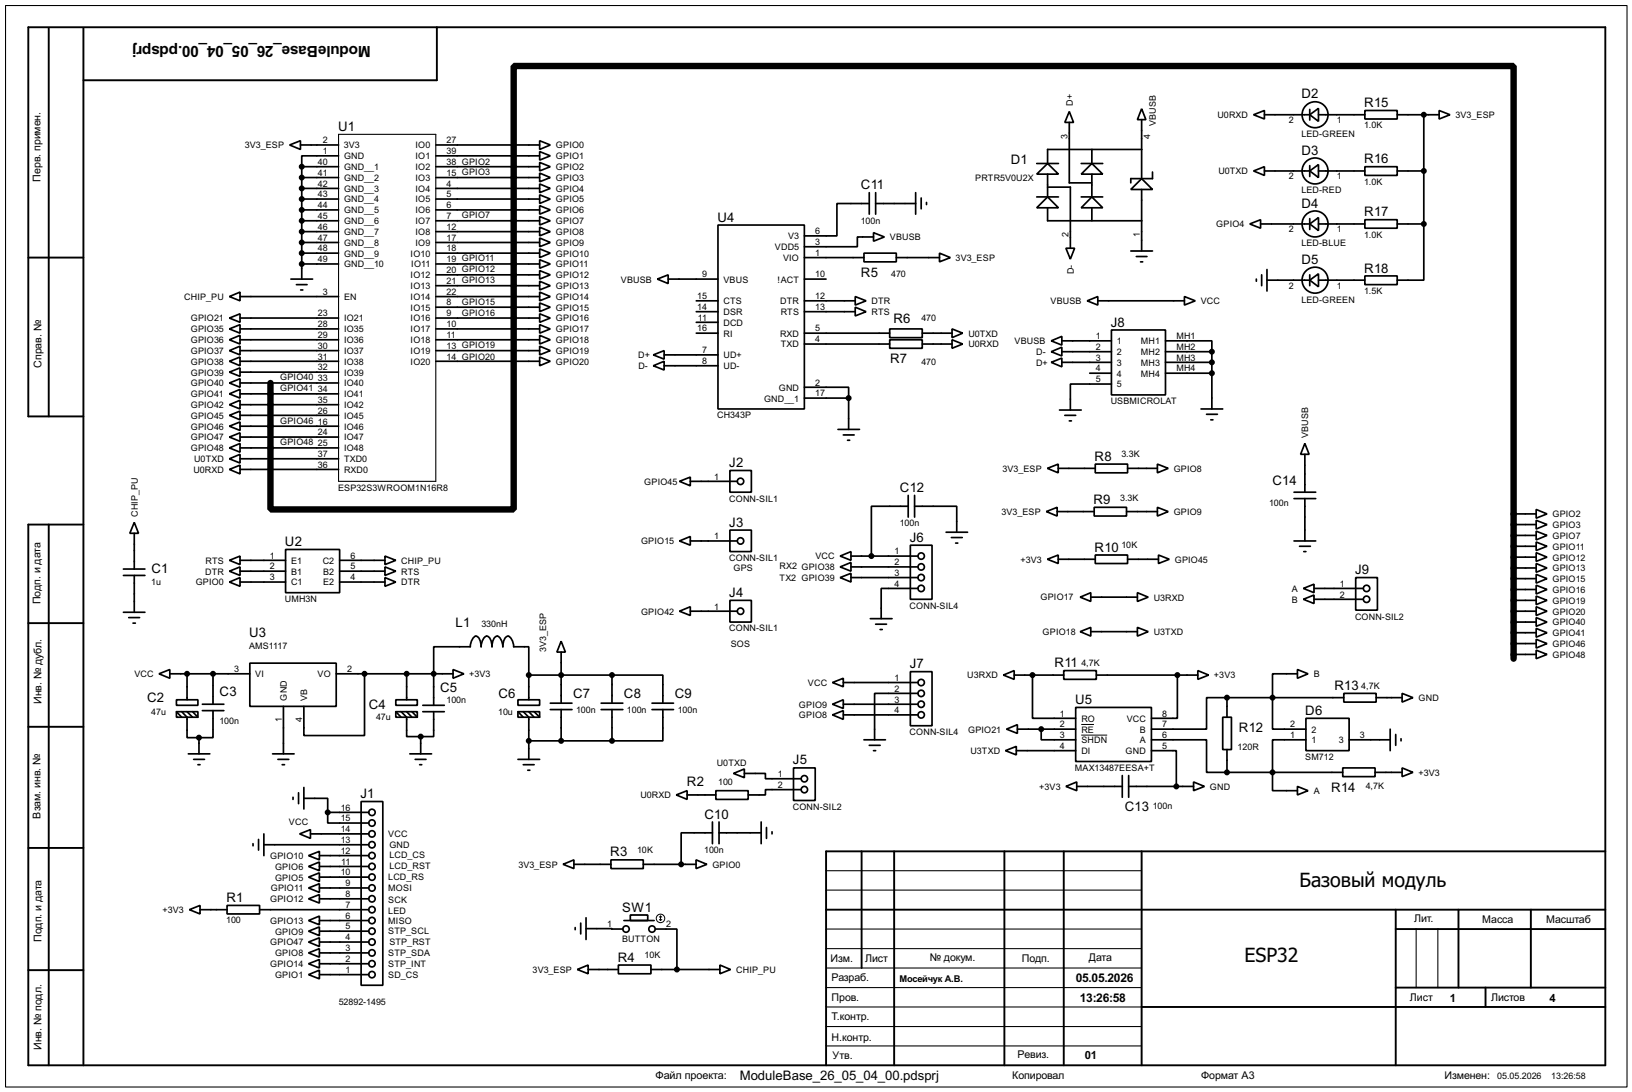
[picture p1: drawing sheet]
<svg xmlns="http://www.w3.org/2000/svg" width="383mm" height="256mm" viewBox="0 0 383 256" stroke-linecap="round" stroke-linejoin="round" font-family="sans-serif">
<g fill="none" stroke="#000" stroke-width=".25">
<path d="M1.3 1.3h381v254h-381zM79.6 31.6h22.8v81.5h-22.8zM194.1 218.2h74.2M194.1 209.1h74.2M194.1 204.5h74.2M332.8 218.2v13.8M337.9 218.2v13.8M194.1 222.8h74.2M194.1 232h74.2M194.1 236.5h74.2M194.1 227.4h74.2M194.1 241.1h74.2"/>
<path d="M194.1 245.7h74.2"/>
</g>
<g fill="none" stroke="#000" stroke-width=".45">
<path d="M11.5 6.7v91.1M19.6 6.7v243.5M102.7 6.4v12.5h-83.1M6.7 60.5h12.9M19.6 97.8h-12.9v-91.4h370.5v243.8h-370.5v-127h12.9M11.5 123.2v127M6.7 146.4h12.9M6.7 170.7h12.9M6.7 199.2h12.9M202.5 200v27.4M210.1 200v50.2M236 200v50.2"/>
<path d="M250 200v50.2M268.3 200v50.2M377.2 200h-183.1v50.2M194.1 213.7h183.1M328 213.7v36.5M328 218.2h49.2M342.7 213.7v18.3M359.7 213.7v18.3M6.7 227.9h12.9M268.3 236.5h108.9M328 232h49.2M349.1 232v4.5"/>
</g>
<path d="M63.6 90v29.7h57.1v-104.2h235v139.2" fill="none" stroke="#000" stroke-width="1.5"/>
<g fill="none" stroke="#000" stroke-width=".4">
<path d="M68.1 34.1l2.5-1v2zM70.6 34.1h9M70.9 39.2h8.7M70.9 39.2v26.4M79.6 36.6h-8.7v2.6M102.4 34.1h24.4M102.4 36.6h24.4M102.4 39.2h24.4M126.8 33.1l2.5 1-2.5 1zM126.8 35.6l2.5 1-2.5 1zM126.8 38.2l2.5 1-2.5 1zM243.6 38.4h5.1"/>
<path d="M251.3 26.2l1 2.6h-2.1zM251.3 28.8v14.2h5.3M254.1 38.4h5M256.6 35.1v3.3M268.3 25.6l1 2.5h-2zM268.3 28.1v13.9M268.3 35.1h-22.1v3.3M294.6 27l2.5-1v2zM297.1 27h10.7M307.8 27l2-1.5v3zM307.8 25.7v2.5M307.8 38.9v2.6"/>
<path d="M309.8 27h10.9M320.7 26h7.6v2h-7.6zM320.7 39.2h7.6v2h-7.6zM328.3 27h9.9M334.6 27v25.6M338.2 26l2.5 1-2.5 1zM70.9 44.3h8.7M70.9 46.8h8.7M70.9 49.3h8.7M70.9 54.4h8.7M70.9 57h8.7M70.9 59.5h8.7"/>
<path d="M70.9 41.7h8.7M70.9 51.9h8.7M102.4 44.3h24.4M102.4 46.8h24.4M102.4 49.3h24.4M102.4 54.4h24.4M102.4 57h24.4M102.4 59.5h24.4M102.4 41.7h24.4M102.4 51.9h24.4M126.8 40.7l2.5 1-2.5 1zM126.8 43.2l2.5 1.1-2.5 1z"/>
<path d="M126.8 45.8l2.5 1-2.5 1zM126.8 48.3l2.5 1-2.5 1zM126.8 50.9l2.5 1-2.5 1zM126.8 53.4l2.5 1-2.5 1zM126.8 55.9l2.5 1.1-2.5 1zM126.8 58.5l2.5 1-2.5 1zM168.7 52.9h20.3v43.2h-20.3zM203 59.5h7.6v2h-7.6zM204.3 47.8h-7.6v7.6h-7.7M204.3 45.3v5M205.3 54.7l2.5 1-2.5 1zM205.3 55.7h-3.8v2.3h-12.5"/>
<path d="M205.8 47.8h9.4M205.8 45.3v5M215.2 45.3v5M216.5 46.5v2.6M217.7 47.6v.5M220.8 59.5l2.5 1-2.5 1zM243.6 40.9l2.6-2.5 2.5 2.5zM243.6 46.3h5.1M246.2 46.3l2.5 2.5h-5.1zM246.2 44h5.3v14.3M246.2 48.8v3.1h22.1M246.2 40.9v5.1"/>
<path d="M250.5 58.3h2l-1 2.6zM254.1 40.9l2.5-2.5 2.5 2.5zM254.1 46.3h5M256.6 46.3l2.5 2.5h-5zM256.6 40.9v5.1M256.6 48.8v3.1M265.7 59h5.1M268.3 42l2.5 2.5h-5.1zM268.3 44.5v14.5M270.8 40.4v1.6h-5.1v1M293.7 52.6l2.5-1v2zM294.6 40.2l2.5-1v2z"/>
<path d="M296.2 52.6h11.6M297.1 40.2h10.7M307.8 40.2l2-1.5v3zM307.8 52.6l2-1.5v3.1zM307.8 51.4v2.5M309.8 40.2h10.9M309.8 52.6h10.9M320.7 51.6h7.6v2h-7.6zM328.3 40.2h6.3M328.3 52.6h6.3M334.6 52.6v13.2h-6.3M53.9 74.7l2.5-1v2z"/>
<path d="M53.9 79.8l2.5-1v2zM53.9 77.3l2.5-1v2zM53.9 69.7l2.5-1.1v2.1zM56.4 69.7h23.2M56.4 77.3h23.2M56.4 79.8h23.2M56.4 74.7h23.2M68.4 65.6h5.1M69.7 66.9h2.5M70.7 68.1h.5M70.9 62h8.7M102.4 69.7h24.4"/>
<path d="M102.4 77.3h24.4M102.4 79.8h24.4M102.4 74.7h24.4M102.4 62h24.4M102.4 64.6h24.4M102.4 67.1h24.4M102.4 72.2h24.4M126.8 61l2.5 1-2.5 1zM126.8 63.6l2.5 1-2.5 1zM126.8 66.1l2.5 1-2.5 1zM126.8 68.6l2.5 1.1-2.5 1zM126.8 76.3l2.5 1-2.5 1z"/>
<path d="M126.8 78.8l2.5 1-2.5 1zM126.8 71.2l2.5 1-2.5 1zM126.8 73.7l2.5 1-2.5 1zM154.5 65.6l2.5-1v2zM157 65.6h11.7M163.6 70.7h5.1M163.6 78.3h5.1M163.6 73.2h5.1M163.6 75.7h5.1M189 70.7h12M189 78.3h20.1M189 73.2h12"/>
<path d="M189 65.6h5.1M189 60.5h14M201 72.2l2.5 1-2.5 1zM201 69.7l2.5 1-2.5 1zM209.1 77.3h7.6v2h-7.6zM209.1 79.8h7.6v2h-7.6zM210.6 60.5h10.2M216.7 78.3h7M223.7 79.8l2.5 1-2.5 1zM223.7 77.3l2.5 1-2.5 1zM255.5 70.7l2.5-1v2zM258 70.7h20.3"/>
<path d="M261.2 77.5h12.7v15.3h-12.7zM267 60.3h2.5M268 61.5h.5M278.3 69.7l2.6 1-2.6 1zM295.2 65.6v.5M296.5 64.6v2.5M297.7 65.8h10.1M297.7 63.3v5.1M307.8 65.8l2-1.5v3.1zM307.8 64.6v2.5M309.8 65.8h10.9M320.7 64.8h7.6v2.1h-7.6z"/>
<path d="M53.9 82.4l2.5-1.1v2.1zM53.9 90l2.5-1v2zM53.9 87.4l2.5-1v2zM53.9 84.9l2.5-1v2zM53.9 97.6l2.5-1v2zM53.9 92.5l2.5-1v2zM53.9 95.1l2.5-1.1v2.1zM56.4 82.4h23.2M56.4 84.9h23.2M56.4 87.4h23.2M56.4 97.6h23.2M56.4 95.1h23.2"/>
<path d="M56.4 90h23.2M56.4 92.5h23.2M102.4 82.4h24.4M102.4 84.9h24.4M126.8 81.3l2.5 1.1-2.5 1zM126.8 83.9l2.5 1-2.5 1zM153.5 83.4l2.6-1v2zM153.5 85.9l2.6-1v2zM156.1 83.4h12.6M156.1 85.9h12.6M189 91h10.4v2.5M189 80.8h20.1"/>
<path d="M189 93.5h10.4M199.4 93.5v7.4M216.7 80.8h7M247 85.1l2.5-1v2.1zM247 82.6l2.5-1v2zM247 80.1l2.5-1.1v2.1zM249 96.3h5.1M249.5 85.1h11.7M249.5 82.6h11.7M249.5 80.1h11.7M250.2 97.6h2.6M251.3 98.9h.5"/>
<path d="M256.1 87.7h5.1M261.2 90.2h-9.7v6.1M273.9 80.1h10.9v2.5M273.9 85.1h10.9M273.9 82.6h10.9M273.9 87.7h10.9M282.2 96.1h5.1M283.5 97.3h2.6M284.5 98.6h.5M284.8 82.6v13.5M53.9 100.1l2.5-1v2zM53.9 102.7l2.5-1v2z"/>
<path d="M53.9 105.2l2.5-1v2zM53.9 107.8l2.5-1.1v2.1zM53.9 110.3l2.5-1v2zM56.4 102.7h23.2M56.4 107.8h23.2M56.4 110.3h23.2M56.4 100.1h23.2M56.4 105.2h23.2M159.7 113.1l2.5-1v2zM162.2 113.1h11.1M171.5 110.5h5.1v5.1h-5.1zM196.9 100.9h5.1"/>
<path d="M198.2 102.2h2.5M199.2 103.4h.5M213.4 118.9h-8.6v11.7M213.4 116.4v5.1M214.9 118.9h9.9v6.1M214.9 116.4v5.1M246.1 110l2.6-1v2.1zM248.7 110h8.7M257.1 119.2h7.6v2h-7.6zM257.4 109h7.6v2.1h-7.6zM265 110h7M272 119.2l2.5 1-2.5 1z"/>
<path d="M272 109l2.5 1-2.5 1.1zM304.1 115.6h5.1M304.1 117.1h5.1M306.6 104.2l1 2.5h-2zM306.6 106.7v8.9M306.6 117.1v10M361 119.7l2.5 1-2.5 1zM29 135.2h5.1M29 133.7h5.1M31.6 122.7l1 2.6h-2.1zM31.6 125.3v8.4M31.6 135.2v8.6"/>
<path d="M53.9 131.6l2.5-1v2zM53.9 134.2l2.5-1v2zM53.9 136.7l2.5-1v2zM56.4 131.6h10.7M56.4 134.2h10.7M56.4 136.7h10.7M67.1 129.1h12.7v10.1h-12.7zM79.8 131.6h10.7M79.8 134.2h10.7M79.8 136.7h10.7M90.5 130.6l2.5 1-2.5 1zM90.5 133.2l2.5 1-2.5 1z"/>
<path d="M90.5 135.7l2.5 1-2.5 1zM159.7 127.1l2.5-1.1v2.1zM162.2 127.1h11.1M171.5 124.5h5.1v5.1h-5.1zM197.4 130.6l2.6-1v2zM197.4 133.2l2.6-1.1v2.1zM197.4 135.7l2.6-1v2zM200 133.2h15.7M200 135.7h15.7M200 130.6h15.7M213.9 128.1h5.1v12.7h-5.1zM215.7 138.2h-8.6v7.1"/>
<path d="M222.3 125h5.1M223.6 126.3h2.5M224.6 127.6h.5M245.9 120.2l2.5-1v2zM246.1 131.4l2.6-1v2zM248.4 120.2h8.7M248.7 131.4h8.7M257.4 130.4h7.6v2h-7.6zM264.7 120.2h7.3M265 131.4h7.2M267.3 139.2l2.5 1.1-2.5 1zM272.2 130.4l2.6 1-2.6 1z"/>
<path d="M304.1 127.1h5.1M305.4 128.3h2.5M306.3 138.2l2.5-1v2zM306.4 129.6h.5M308.8 138.2h11.5M318.6 135.7h5.1v7.6h-5.1zM355.7 120.7h5.3M355.7 123.2h5.3M355.7 125.8h5.3M355.7 128.3h5.3M355.7 130.9h5.3M355.7 133.4h5.3"/>
<path d="M355.7 135.9h5.3M355.7 138.5h5.3M361 122.2l2.5 1-2.5 1.1zM361 124.8l2.5 1-2.5 1zM361 127.3l2.5 1-2.5 1zM361 129.8l2.5 1.1-2.5 1zM361 132.4l2.5 1-2.5 1zM361 134.9l2.5 1-2.5 1.1zM361 137.5l2.5 1-2.5 1zM29 143.8h5.1M30.3 145.1h2.5M31.3 146.4h.5"/>
<path d="M37.4 158.3l2.5-1v2zM39.9 158.3h18.8M44 158.3v6.1M50.1 158.3v7.1M58.7 155.8h20.3v10.1h-20.3zM79 158.3h27.5M85.7 158.3v14.5h-14.3v-6.9M95.6 158.3v6.1M106.5 157.3l2.5 1-2.5 1zM124.3 158.6v-6.7h-3.6a2.66 2.66 0 0 0-1.3-2.5 2.27 2.27 0 0 0-1.2 2.5 2.58 2.58 0 0 0-1.3-2.5 2.27 2.27 0 0 0-1.3 2.5v-.6a2.01 2.01 0 0 0-1.2-1.9 2.58 2.58 0 0 0-1.3 2.5l-.1-.6a2.01 2.01 0 0 0-1.2-1.9 2.66 2.66 0 0 0-1.3 2.5h-8.6v13.8M124.3 158.6h19.5M124.3 158.6v5.8"/>
<path d="M131.9 150.6l1 2.6h-2zM131.9 153.2v12M143.8 158.6h12v6.6M143.8 158.6v6.6M159.7 143.6l2.5-1.1v2.1zM162.2 143.6h11.1M171.5 141h5.1v5.1h-5.1zM204.5 145.3h5.1M205.8 146.6h2.5M206.8 147.9h.5M213.9 157.8h5.1v12.7h-5.1zM235.8 158.6l2.5-1.1v2.1z"/>
<path d="M238.3 158.6h11.7M242.6 158.6v10.1h10.2M250 157.5h7.6v2.1h-7.6zM253.8 140.3l2.5-1.1v2.1zM253.8 148.4l2.5-1v2zM256.3 140.3h11M256.3 148.4h11M257.6 158.6h23.9M267.3 147.4l2.5 1-2.5 1zM276.7 158.6v10.1h-6.1M281.5 157.5l2.5 1.1-2.5 1zM304.9 157.3l2.5 1-2.5 1z"/>
<path d="M304.9 158.3h-5.9v13h7.9M306.3 140.8l2.5-1v2zM308.8 140.8h11.5M355.7 143.6h5.3M355.7 141h5.3M355.7 146.1h5.3M355.7 148.6h5.3M355.7 151.2h5.3M355.7 153.7h5.3M361 140l2.5 1-2.5 1zM361 142.5l2.5 1.1-2.5 1zM361 145.1l2.5 1-2.5 1z"/>
<path d="M361 150.2l2.5 1-2.5 1zM361 147.6l2.5 1-2.5 1.1zM361 152.7l2.5 1-2.5 1zM41.5 164.4h5v1.3h-5zM41.5 167.2h5v1.3h-5zM41.5 167.2l1.2 1.3M42.7 167.2l1.3 1.3v4.8h2.8M44 167.2l1.3 1.3M44.3 177.1h5M45.3 167.2l1.2 1.3M45.5 178.4h2.6M46.5 179.6h.5"/>
<path d="M46.8 173.3v3.8M47.6 165.4h5M47.6 166.9h5M50.1 166.9v6.4h-3.3M64.1 177.1h5M65.3 178.4h2.6M66.3 179.6h.6M66.6 165.9v11.2M93 164.4h5.1v1.3h-5.1zM93 167.2h5.1v1.3h-5.1zM93 167.2l1.3 1.3M94.3 167.2l1.3 1.3v4.5h3.3"/>
<path d="M95.6 167.2l1.2 1.3M96.3 177.1h5.1M96.8 167.2l1.3 1.3M97.6 178.4h2.5M98.6 179.6h.5M98.9 173v4.1M99.4 167.2h5M99.4 165.7h5M101.9 167.2v5.8h-3M121.7 164.4h5.1v1.3h-5.1zM121.7 167.2h5.1v1.3h-5.1zM121.7 178.4h5.1"/>
<path d="M121.7 167.2l1.3 1.3M123 167.2l1.3 1.3v9.9M123 179.6h2.5M124.3 174h19.5M124.3 167.2l1.2 1.3M125.5 167.2l1.3 1.3M129.3 165.2h5.1M129.3 166.7h5.1M131.9 166.7v7.3M141.3 165.2h5.1M141.3 166.7h5.1M143.8 166.7v7.3"/>
<path d="M153.2 165.2h5.1M153.2 166.7h5.1M155.8 166.7v7.3h-12M195.6 160.3l2.6-1v2zM195.6 165.4l2.6-1v2zM195.6 167.9l2.6-1v2.1zM198.2 160.3h17.5M198.2 165.4h17.5M198.2 167.9h17.5M203 173.8h5.1M204.3 175.1h2.5M205.3 176.3h.5"/>
<path d="M215.7 162.9h-10.2v10.9M236.3 176.3l2.5-1v2zM236.5 171.3l2.6-1.1v2.1zM238.8 176.3h14M239.1 171.3h13.7M244.7 171.3v2.5h8.1M252.8 166.2h17.8v12.7h-17.8zM270.6 173.8h12.9v7.6h4.8M270.6 176.3h5.8v8.4M287.3 168.5h2.1v7.6h-2.1zM288.3 163.9h-4.8v7.4h-12.9M288.3 163.9v4.6"/>
<path d="M288.3 176.1v5.3M288.3 163.9h27.5M306.9 168.7h10.1v7.6h-10.1zM306.9 173.8h-7.9v11.9h5.9M315.8 162.9h7.6v2h-7.6zM317 173.8h9.7M323.4 163.9h6.1M326.7 171.3v5M328 172.5v2.6M329.2 173.5v.5M329.5 162.9l2.5 1-2.5 1zM59.5 198.2v.5"/>
<path d="M60.8 197.2v2.5M62 198.4h24.7M62 195.9v5.1M68.9 187.3v.5M70.2 186.2v2.6M70.4 195.9l2.6-1v2zM71.4 187.5h5.6v3.3M71.4 185v5M73 195.9h13.7M77 190.8v2.5h9.7M77 190.8h9.7M84.9 188.3h5.1v43.1h-5.1z"/>
<path d="M124 180.9h.5M158.9 186.7l2.6-1v2.1zM161.5 186.7h6.7M167.4 195.6h-7.3v7.4M167.4 193.1v5.1M168.2 185.7h7.6v2.1h-7.6zM169 195.6h9.9M169 193.1v5.1M172.4 181.7l2.5-1.1v2.1zM174.9 181.7h5v1.2h8.4M178.9 193.1v5.1M180.1 194.4v2.5"/>
<path d="M181.4 195.4v.5M186.5 180.4h5.1v7.6h-5.1zM188.3 185.5h-8.4v1.2h-4.1M250.5 184.7l2.5-1v2zM253 184.7h10.7M263.7 182.2v5.1M265.2 184.7h15.3M265.2 182.2v5.1M280.5 183.7l2.5 1-2.5 1zM288.3 181.4h27.2M304.9 184.7l2.5 1-2.5 1zM315.5 180.4h7.6v2h-7.6z"/>
<path d="M323.1 181.4h6.4M329.5 180.4l2.5 1-2.5 1zM44.5 213.7l2.5-1v2zM47 213.7h6.4M53.4 212.7h7.6v2h-7.6zM61 213.7h25.7M72.5 201l2.6-1v2zM72.5 211.1l2.6-1v2zM72.5 208.6l2.6-1v2zM72.5 203.5l2.6-1v2zM72.5 206l2.6-1v2.1zM72.5 218.7l2.6-1v2.1z"/>
<path d="M72.5 216.2l2.6-1v2zM75.1 201h11.6M75.1 211.1h11.6M75.1 208.6h11.6M75.1 203.5h11.6M75.1 206h11.6M75.1 218.7h11.6M75.1 216.2h11.6M132.3 203l2.6-1v2zM134.9 203h8.7M135.2 217.9v.5M136.5 216.8v2.6"/>
<path d="M137.7 218.1l8.7 .1M137.7 215.6v5.1M143.6 202h7.6v2h-7.6zM146.6 216.2h7.1M148.1 214.9h4.1v1.3h-4.1zM151.2 203h12.4M154 218.2h5.1v9.5M163.6 202l2.5 1-2.5 1zM72.5 223.8l2.6-1v2zM72.5 226.4l2.6-1v2zM72.5 228.9l2.6-1v2zM72.5 221.3l2.6-1v2z"/>
<path d="M75.1 223.8h11.6M75.1 226.4h11.6M75.1 228.9h11.6M75.1 221.3h11.6M135.7 227.7l2.5-1v2zM138.2 227.7h7.1M145.3 226.7h7.7v2h-7.7zM153 227.7h16.2M169.2 226.7l2.5 1-2.5 1z"/>
<circle cx="309" cy="27" r="3.1"/>
<circle cx="309" cy="40.2" r="3.1"/>
<circle cx="309" cy="52.6" r="3.1"/>
<circle cx="309" cy="65.8" r="3.1"/>
<circle cx="174" cy="113.1" r=".75"/>
<circle cx="174" cy="127.1" r=".75"/>
<circle cx="216.4" cy="135.7" r=".75"/>
<circle cx="216.4" cy="133.2" r=".75"/>
<circle cx="216.4" cy="138.2" r=".75"/>
<circle cx="216.4" cy="130.6" r=".75"/>
<circle cx="321.1" cy="138.2" r=".75"/>
<circle cx="174" cy="143.6" r=".75"/>
<circle cx="321.1" cy="140.8" r=".75"/>
<circle cx="216.4" cy="162.9" r=".75"/>
<circle cx="216.4" cy="160.3" r=".75"/>
<circle cx="216.4" cy="167.9" r=".75"/>
<circle cx="216.4" cy="165.4" r=".75"/>
<circle cx="87.4" cy="193.3" r=".75"/>
<circle cx="87.4" cy="195.9" r=".75"/>
<circle cx="87.4" cy="198.4" r=".75"/>
<circle cx="87.4" cy="190.8" r=".75"/>
<circle cx="189" cy="185.5" r=".75"/>
<circle cx="189" cy="182.9" r=".75"/>
<circle cx="87.4" cy="216.2" r=".75"/>
<circle cx="87.4" cy="206" r=".75"/>
<circle cx="87.4" cy="203.5" r=".75"/>
<circle cx="87.4" cy="201" r=".75"/>
<circle cx="87.4" cy="211.1" r=".75"/>
<circle cx="87.4" cy="218.7" r=".75"/>
<circle cx="87.4" cy="208.6" r=".75"/>
<circle cx="87.4" cy="213.7" r=".75"/>
<circle cx="147.1" cy="218.2" r=".75"/>
<circle cx="153.2" cy="218.2" r=".75"/>
<circle cx="87.4" cy="226.4" r=".75"/>
<circle cx="87.4" cy="228.9" r=".75"/>
<circle cx="87.4" cy="221.3" r=".75"/>
<circle cx="87.4" cy="223.8" r=".75"/>
</g>
<g fill="#000" stroke="#000" stroke-width=".4">
<circle cx="70.9" cy="39.2" r=".5"/>
<circle cx="334.5" cy="27" r=".5"/>
<circle cx="70.9" cy="57" r=".5"/>
<circle cx="70.9" cy="41.7" r=".5"/>
<circle cx="70.9" cy="44.3" r=".5"/>
<circle cx="70.9" cy="49.3" r=".5"/>
<circle cx="70.9" cy="46.8" r=".5"/>
<circle cx="70.9" cy="59.5" r=".5"/>
<circle cx="70.9" cy="51.9" r=".5"/>
<circle cx="70.9" cy="54.4" r=".5"/>
<circle cx="334.5" cy="52.6" r=".5"/>
<circle cx="334.5" cy="40.2" r=".5"/>
<circle cx="70.9" cy="62" r=".5"/>
<circle cx="199.4" cy="93.5" r=".5"/>
<circle cx="284.7" cy="87.7" r=".5"/>
<circle cx="284.7" cy="82.6" r=".5"/>
<circle cx="284.7" cy="85.1" r=".5"/>
<circle cx="204.7" cy="130.6" r=".5"/>
<circle cx="43.9" cy="158.3" r=".5"/>
<circle cx="50" cy="158.3" r=".5"/>
<circle cx="85.6" cy="158.3" r=".5"/>
<circle cx="95.5" cy="158.3" r=".5"/>
<circle cx="101.9" cy="158.3" r=".5"/>
<circle cx="124.2" cy="158.6" r=".5"/>
<circle cx="131.8" cy="158.6" r=".5"/>
<circle cx="143.8" cy="158.6" r=".5"/>
<circle cx="242.6" cy="158.6" r=".5"/>
<circle cx="276.6" cy="158.6" r=".5"/>
<circle cx="46.7" cy="173.3" r=".5"/>
<circle cx="98.8" cy="173" r=".5"/>
<circle cx="124.2" cy="174" r=".5"/>
<circle cx="131.8" cy="174" r=".5"/>
<circle cx="143.8" cy="174" r=".5"/>
<circle cx="244.6" cy="171.3" r=".5"/>
<circle cx="288.3" cy="163.9" r=".5"/>
<circle cx="299" cy="163.9" r=".5"/>
<circle cx="77" cy="190.8" r=".5"/>
<circle cx="276.4" cy="184.7" r=".5"/>
<circle cx="288.3" cy="181.4" r=".5"/>
<circle cx="299" cy="181.4" r=".5"/>
<circle cx="160" cy="203" r=".5"/>
<circle cx="159" cy="227.7" r=".5"/>
</g>
<g fill="none" stroke="#000" stroke-width=".23">
<path d="M254.1 170.2h3M254.1 172.7h6.1M155 216l.2 .2M155.2 215.2v1M155.2 215.2l-.2 .2M155.2 215.2l.3 .2M155.5 216l-.3 .2"/>
<circle cx="155.2" cy="215.7" r="1"/>
</g>
<g font-size="5.6">
<text x="305.4" y="208.3">Базовый модуль</text>
<text x="292.4" y="226">ESP32</text>
</g>
<text font-size="4.1" x="87.1" y="10.8" transform="rotate(-180 87.1 10.8)">ModuleBase_26_05_04_00.pdsprj</text>
<g font-size="3.5">
<text x="305.8" y="23.1">D2</text>
<text x="320.6" y="25.1">R15</text>
<text x="79.5" y="30.8">U1</text>
<text x="237.5" y="38.5">D1</text>
<text x="305.8" y="36.3">D3</text>
<text x="320.6" y="38.4">R16</text>
<text x="202.3" y="44.5">C11</text>
<text x="168.6" y="52.1">U4</text>
<text x="305.8" y="48.7">D4</text>
<text x="320.6" y="50.8">R17</text>
<text x="202.3" y="65">R5</text>
<text x="305.8" y="62">D5</text>
<text x="320.6" y="64">R18</text>
<text x="210" y="76">R6</text>
<text x="261" y="76.7">J8</text>
<text x="209.2" y="85.4">R7</text>
<text x="171.4" y="109.7">J2</text>
<text x="257.2" y="108.2">R8</text>
<text x="211.5" y="115.6">C12</text>
<text x="256.9" y="118.4">R9</text>
<text x="299" y="114">C14</text>
<text x="171.4" y="123.7">J3</text>
<text x="67" y="128.3">U2</text>
<text x="213.8" y="127.3">J6</text>
<text x="257.2" y="129.6">R10</text>
<text x="35.6" y="134.6">C1</text>
<text x="318.4" y="134.9">J9</text>
<text x="171.4" y="140.2">J4</text>
<text x="58.6" y="149.6">U3</text>
<text x="107.1" y="147.3">L1</text>
<text x="213.8" y="157">J7</text>
<text x="247.8" y="156.7">R11</text>
<text x="34.6" y="164.8">C2</text>
<text x="51.6" y="163.5">C3</text>
<text x="86.7" y="166.6">C4</text>
<text x="103.4" y="162.5">C5</text>
<text x="117.1" y="164">C6</text>
<text x="134.7" y="164">C7</text>
<text x="146.6" y="164">C8</text>
<text x="158.6" y="164">C9</text>
<text x="252.6" y="165.4">U5</text>
<text x="306.7" y="167.9">D6</text>
<text x="313.6" y="162.1">R13</text>
<text x="291.1" y="171.9">R12</text>
<text x="186.3" y="179.6">J5</text>
<text x="161.4" y="184.7">R2</text>
<text x="312.8" y="185.9">R14</text>
<text x="84.7" y="187.5">J1</text>
<text x="264.3" y="190.5">C13</text>
<text x="165.5" y="192.3">C10</text>
<text x="143.4" y="201.2">R3</text>
<text x="53.2" y="211.8">R1</text>
<text x="146.2" y="214.1">SW1</text>
<text x="145.2" y="225.9">R4</text>
<text x="173.8" y="253.6">ModuleBase_26_05_04_00.pdsprj</text>
</g>
<g font-size="3.2">
<text x="252.8" y="230.7">05.05.2026</text>
<text x="253.8" y="235.4">13:26:58</text>
</g>
<g font-size="3">
<text x="340.7" y="235.4">1</text>
<text x="364.1" y="235.4">4</text>
<text x="254.9" y="248.8">01</text>
</g>
<text font-size="2.9" x="154" y="253.5">Файл проекта:</text>
<g font-size="2.8">
<text x="9.5" y="42.7" transform="rotate(-90 9.5 42.7)">Перв. примен.</text>
<text x="9.7" y="86.4" transform="rotate(-90 9.7 86.4)">Справ. №</text>
<text x="9.5" y="142" transform="rotate(-90 9.5 142)">Подп. и дата</text>
<text x="9.7" y="165.4" transform="rotate(-90 9.7 165.4)">Инв. № дубл.</text>
<text x="9.5" y="192.3" transform="rotate(-90 9.5 192.3)">Взам. инв. №</text>
<text x="9.8" y="221.2" transform="rotate(-90 9.8 221.2)">Подп. и дата</text>
<text x="332.3" y="216.5">Лит.</text>
<text x="348.3" y="216.8">Масса</text>
<text x="363.3" y="216.8">Масштаб</text>
<text x="195.1" y="225.9">Изм.</text>
<text x="203.3" y="225.9">Лист</text>
<text x="218.5" y="225.7">№ докум.</text>
<text x="240.1" y="225.9">Подп.</text>
<text x="255.8" y="225.7">Дата</text>
<text x="195.4" y="230.5">Разраб.</text>
<text x="195.4" y="235.1">Пров.</text>
<text x="195.4" y="239.6">Т.контр.</text>
<text x="331.3" y="235.1">Лист</text>
<text x="350.3" y="235.1">Листов</text>
<text x="195.4" y="244.5">Н.контр.</text>
<text x="9.8" y="246.6" transform="rotate(-90 9.8 246.6)">Инв. № подл.</text>
<text x="195.6" y="248.8">Утв.</text>
<text x="239.1" y="248.5">Ревиз.</text>
<text x="237.8" y="253.5">Копировал</text>
<text x="282.2" y="253.5">Формат А3</text>
<text x="339.4" y="253.5">Изменен:</text>
</g>
<text font-size="2.5" x="211.4" y="230.6">Мосейчук А.В.</text>
<g font-size="2.4">
<text x="252.1" y="24.9" transform="rotate(-90 252.1 24.9)">D+</text>
<text x="271.6" y="29.6" transform="rotate(-90 271.6 29.6)">VBUSB</text>
<text x="286.1" y="27.8">U0RXD</text>
<text x="302.8" y="28.9">2</text>
<text x="314.1" y="28.9">1</text>
<text x="342" y="27.8">3V3_ESP</text>
<text x="57.5" y="34.9">3V3_ESP</text>
<text x="75.9" y="33.7">2</text>
<text x="80.8" y="34.9">3V3</text>
<text x="97.6" y="34.9">IO0</text>
<text x="105" y="33.7">27</text>
<text x="130.6" y="34.9">GPIO0</text>
<text x="250.8" y="32.5" transform="rotate(-90 250.8 32.5)">3</text>
<text x="270.2" y="32.5" transform="rotate(-90 270.2 32.5)">4</text>
<text x="305.8" y="32.2">LED-GREEN</text>
<text x="320.5" y="30.2">1.0K</text>
<text x="74.7" y="38.8">40</text>
<text x="74.7" y="41.3">41</text>
<text x="75.9" y="36.2">1</text>
<text x="80.8" y="37.4">GND</text>
<text x="80.8" y="39.9">GND__1</text>
<text x="97.6" y="37.4">IO1</text>
<text x="97.6" y="39.9">IO2</text>
<text x="105" y="36.2">39</text>
<text x="105" y="38.8">38 GPIO2</text>
<text x="105" y="41.3">15 GPIO3</text>
<text x="130.6" y="37.4">GPIO1</text>
<text x="130.6" y="39.9">GPIO2</text>
<text x="286.3" y="40.9">U0TXD</text>
<text x="74.7" y="43.8">42</text>
<text x="74.7" y="46.4">43</text>
<text x="80.8" y="42.5">GND__2</text>
<text x="80.8" y="45.1">GND__3</text>
<text x="80.8" y="47.6">GND__4</text>
<text x="97.6" y="42.5">IO3</text>
<text x="97.6" y="45.1">IO4</text>
<text x="97.6" y="47.6">IO5</text>
<text x="105" y="43.8">4</text>
<text x="105" y="46.4">5</text>
<text x="130.6" y="42.5">GPIO3</text>
<text x="130.6" y="45.1">GPIO4</text>
<text x="130.6" y="47.6">GPIO5</text>
<text x="229.1" y="42.4">PRTR5V0U2X</text>
<text x="302.8" y="42.2">2</text>
<text x="305.8" y="45.4">LED-RED</text>
<text x="314.1" y="42.2">1</text>
<text x="320.5" y="43.4">1.0K</text>
<text x="74.7" y="48.9">44</text>
<text x="74.7" y="51.5">45</text>
<text x="74.7" y="54">46</text>
<text x="80.8" y="50.1">GND__5</text>
<text x="80.8" y="52.6">GND__6</text>
<text x="97.6" y="50.1">IO6</text>
<text x="97.6" y="52.6">IO7</text>
<text x="105" y="48.9">6</text>
<text x="105" y="51.5">7</text>
<text x="105" y="54">12</text>
<text x="108.5" y="51.3">GPIO7</text>
<text x="130.6" y="50.1">GPIO6</text>
<text x="130.6" y="52.6">GPIO7</text>
<text x="202.3" y="52.6">100n</text>
<text x="285.8" y="53.4">GPIO4</text>
<text x="74.7" y="56.5">47</text>
<text x="74.7" y="59.1">48</text>
<text x="80.8" y="55.2">GND__7</text>
<text x="80.8" y="57.8">GND__8</text>
<text x="97.6" y="55.2">IO8</text>
<text x="97.6" y="57.8">IO9</text>
<text x="105" y="59.1">18</text>
<text x="105" y="56.5">17</text>
<text x="130.6" y="55.2">GPIO8</text>
<text x="130.6" y="57.8">GPIO9</text>
<text x="182.1" y="58.8">VDD5</text>
<text x="185.2" y="56.2">V3</text>
<text x="191.6" y="55">6</text>
<text x="191.6" y="57.5">3</text>
<text x="209.1" y="56.4">VBUSB</text>
<text x="251.1" y="55.6" transform="rotate(-90 251.1 55.6)">2</text>
<text x="267.9" y="55.5" transform="rotate(-90 267.9 55.5)">1</text>
<text x="302.8" y="54.6">2</text>
<text x="305.8" y="57.9">LED-BLUE</text>
<text x="314.1" y="54.6">1</text>
<text x="320.5" y="55.8">1.0K</text>
<text x="74.7" y="61.6">49</text>
<text x="80.8" y="62.8">GND__10</text>
<text x="80.8" y="60.3">GND__9</text>
<text x="96.5" y="60.3">IO10</text>
<text x="96.5" y="65.4">IO12</text>
<text x="96.6" y="62.8">IO11</text>
<text x="105" y="61.6">19 GPIO11</text>
<text x="105" y="64.2">20 GPIO12</text>
<text x="130.6" y="60.3">GPIO10</text>
<text x="130.6" y="62.8">GPIO11</text>
<text x="130.6" y="65.4">GPIO12</text>
<text x="165" y="65.2">9</text>
<text x="184" y="61.3">VIO</text>
<text x="191.6" y="65.2">10</text>
<text x="191.6" y="60.1">1</text>
<text x="209.4" y="64.9">470</text>
<text x="224.6" y="61.3">3V3_ESP</text>
<text x="252.3" y="64.4" transform="rotate(-90 252.3 64.4)">D-</text>
<text x="43.3" y="70.5">CHIP_PU</text>
<text x="75.9" y="69.2">3</text>
<text x="80.8" y="70.5">EN</text>
<text x="96.5" y="67.9">IO13</text>
<text x="96.5" y="70.5">IO14</text>
<text x="105" y="66.7">21 GPIO13</text>
<text x="105" y="69.2">22</text>
<text x="105" y="71.8">8</text>
<text x="108.5" y="71.6">GPIO15</text>
<text x="130.6" y="67.9">GPIO13</text>
<text x="130.6" y="70.5">GPIO14</text>
<text x="145.9" y="66.3">VBUSB</text>
<text x="163.9" y="70.2">15</text>
<text x="170" y="71.5">CTS</text>
<text x="170" y="66.3">VBUS</text>
<text x="182.7" y="66.3">!ACT</text>
<text x="183.3" y="71.5">DTR</text>
<text x="191.6" y="70.2">12</text>
<text x="204.8" y="71.5">DTR</text>
<text x="246.8" y="71.5">VBUSB</text>
<text x="282.1" y="71.5">VCC</text>
<text x="302.8" y="67.8">2</text>
<text x="305.8" y="71.1">LED-GREEN</text>
<text x="314.1" y="67.8">1</text>
<text x="320.5" y="69.1">1.5K</text>
<text x="44.8" y="75.5">GPIO21</text>
<text x="74.7" y="74.3">23</text>
<text x="74.7" y="76.9">28</text>
<text x="80.8" y="75.5">IO21</text>
<text x="96.5" y="73">IO15</text>
<text x="96.5" y="75.5">IO16</text>
<text x="105" y="74.3">9</text>
<text x="105" y="76.9">10</text>
<text x="108.5" y="74.1">GPIO16</text>
<text x="130.6" y="73">GPIO15</text>
<text x="130.6" y="75.5">GPIO16</text>
<text x="163.9" y="72.8">14</text>
<text x="163.9" y="77.9">16</text>
<text x="164" y="75.3">11</text>
<text x="170" y="76.5">DCD</text>
<text x="170" y="74">DSR</text>
<text x="183.4" y="74">RTS</text>
<text x="191.6" y="72.8">13</text>
<text x="191.6" y="77.9">5</text>
<text x="204.8" y="74">RTS</text>
<text x="216.5" y="75.4">470</text>
<text x="44.8" y="83.2">GPIO37</text>
<text x="44.8" y="80.6">GPIO36</text>
<text x="44.8" y="78.1">GPIO35</text>
<text x="74.7" y="79.4">29</text>
<text x="74.7" y="82">30</text>
<text x="80.8" y="78.1">IO35</text>
<text x="80.8" y="80.6">IO36</text>
<text x="80.8" y="83.2">IO37</text>
<text x="96.5" y="78.1">IO17</text>
<text x="96.5" y="80.6">IO18</text>
<text x="96.5" y="83.2">IO19</text>
<text x="105" y="79.4">11</text>
<text x="105" y="82">13 GPIO19</text>
<text x="130.6" y="78.1">GPIO17</text>
<text x="130.6" y="80.6">GPIO18</text>
<text x="130.6" y="83.2">GPIO19</text>
<text x="165" y="82.9">7</text>
<text x="170" y="79">RI</text>
<text x="183.3" y="79">RXD</text>
<text x="183.5" y="81.6">TXD</text>
<text x="191.6" y="80.4">4</text>
<text x="227.5" y="81.6">U0RXD</text>
<text x="227.5" y="79">U0TXD</text>
<text x="238.4" y="80.8">VBUSB</text>
<text x="243.5" y="83.4">D-</text>
<text x="257.5" y="79.7">1</text>
<text x="257.5" y="82.2">2</text>
<text x="262.4" y="80.8">1</text>
<text x="262.4" y="83.4">2</text>
<text x="268.1" y="80.8">MH1</text>
<text x="268.1" y="83.4">MH2</text>
<text x="276.4" y="79.7">MH1</text>
<text x="276.4" y="82.2">MH2</text>
<text x="44.8" y="88.2">GPIO39</text>
<text x="44.8" y="85.7">GPIO38</text>
<text x="65.8" y="89.4">GPIO40</text>
<text x="74.7" y="84.5">31</text>
<text x="74.7" y="87">32</text>
<text x="74.7" y="89.6">33</text>
<text x="80.8" y="85.7">IO38</text>
<text x="80.8" y="88.2">IO39</text>
<text x="96.5" y="85.7">IO20</text>
<text x="105" y="84.5">14 GPIO20</text>
<text x="130.6" y="85.7">GPIO20</text>
<text x="150" y="84.2">D+</text>
<text x="150" y="86.7">D-</text>
<text x="165" y="85.5">8</text>
<text x="170" y="84.2">UD+</text>
<text x="170" y="86.7">UD-</text>
<text x="216.5" y="85.8">470</text>
<text x="243.4" y="85.9">D+</text>
<text x="257.5" y="84.7">3</text>
<text x="257.5" y="87.3">4</text>
<text x="257.5" y="89.8">5</text>
<text x="262.4" y="85.9">3</text>
<text x="262.4" y="88.5">4</text>
<text x="268.1" y="85.9">MH3</text>
<text x="268.1" y="88.5">MH4</text>
<text x="276.4" y="84.7">MH3</text>
<text x="276.4" y="87.3">MH4</text>
<text x="44.8" y="90.8">GPIO40</text>
<text x="44.8" y="93.3">GPIO41</text>
<text x="44.8" y="95.9">GPIO42</text>
<text x="65.8" y="91.9">GPIO41</text>
<text x="74.7" y="92.1">34</text>
<text x="74.7" y="94.7">35</text>
<text x="80.8" y="90.8">IO40</text>
<text x="80.8" y="93.3">IO41</text>
<text x="80.8" y="95.9">IO42</text>
<text x="179.5" y="94.3">GND__1</text>
<text x="183" y="91.8">GND</text>
<text x="191.6" y="90.6">2</text>
<text x="191.6" y="93.1">17</text>
<text x="261" y="95">USBMICROLAT</text>
<text x="262.4" y="91">5</text>
<text x="44.8" y="98.4">GPIO45</text>
<text x="44.8" y="100.9">GPIO46</text>
<text x="65.8" y="99.5">GPIO46</text>
<text x="74.7" y="97.2">26</text>
<text x="74.7" y="99.7">16</text>
<text x="80.8" y="98.4">IO45</text>
<text x="80.8" y="100.9">IO46</text>
<text x="168.5" y="98.2">CH343P</text>
<text x="44.8" y="103.5">GPIO47</text>
<text x="44.8" y="106">GPIO48</text>
<text x="65.8" y="104.6">GPIO48</text>
<text x="74.7" y="102.3">24</text>
<text x="74.7" y="104.8">25</text>
<text x="74.7" y="107.4">37</text>
<text x="80.8" y="103.5">IO47</text>
<text x="80.8" y="106">IO48</text>
<text x="263.5" y="107.4">3.3K</text>
<text x="307.4" y="102.9" transform="rotate(-90 307.4 102.9)">VBUSB</text>
<text x="45.4" y="111.1">U0RXD</text>
<text x="45.6" y="108.6">U0TXD</text>
<text x="74.7" y="109.9">36</text>
<text x="80.8" y="111.1">RXD0</text>
<text x="80.8" y="108.6">TXD0</text>
<text x="151.4" y="113.9">GPIO45</text>
<text x="167.8" y="112.7">1</text>
<text x="235.6" y="110.8">3V3_ESP</text>
<text x="275.8" y="110.8">GPIO8</text>
<text x="79.4" y="115.2">ESP32S3WROOM1N16R8</text>
<text x="171.3" y="117.8">CONN-SIL1</text>
<text x="263.2" y="117.6">3.3K</text>
<text x="298.2" y="118.9">100n</text>
<text x="32.4" y="121.4" transform="rotate(-90 32.4 121.4)">CHIP_PU</text>
<text x="211.4" y="123.7">100n</text>
<text x="235.3" y="121">3V3_ESP</text>
<text x="275.8" y="121">GPIO9</text>
<text x="364.8" y="121.5">GPIO2</text>
<text x="364.8" y="124">GPIO3</text>
<text x="63.4" y="131.2">1</text>
<text x="82.4" y="131.2">6</text>
<text x="150.6" y="127.9">GPIO15</text>
<text x="167.8" y="126.7">1</text>
<text x="171.3" y="131.8">CONN-SIL1</text>
<text x="191.6" y="131.4">VCC</text>
<text x="210.2" y="130.2">1</text>
<text x="263.5" y="128.8">10K</text>
<text x="364.8" y="126.6">GPIO7</text>
<text x="364.8" y="129.1">GPIO11</text>
<text x="364.8" y="131.7">GPIO12</text>
<text x="35.6" y="137.5">1u</text>
<text x="46" y="137.5">GPIO0</text>
<text x="48.2" y="135">DTR</text>
<text x="48.3" y="132.4">RTS</text>
<text x="63.4" y="133.8">2</text>
<text x="63.4" y="136.3">3</text>
<text x="68.4" y="132.4">E1</text>
<text x="68.4" y="135">B1</text>
<text x="68.4" y="137.5">C1</text>
<text x="75.8" y="132.4">C2</text>
<text x="75.9" y="135">B2</text>
<text x="75.9" y="137.5">E2</text>
<text x="82.4" y="133.8">5</text>
<text x="82.4" y="136.3">4</text>
<text x="94.3" y="132.4">CHIP_PU</text>
<text x="94.3" y="135">RTS</text>
<text x="94.3" y="137.5">DTR</text>
<text x="172.3" y="134.1">GPS</text>
<text x="183.2" y="136.4">TX2 GPIO39</text>
<text x="183.2" y="133.6">RX2 GPIO38</text>
<text x="210.2" y="132.8">2</text>
<text x="210.2" y="135.3">3</text>
<text x="210.2" y="137.8">4</text>
<text x="239.8" y="132.2">+3V3</text>
<text x="276" y="132.2">GPIO45</text>
<text x="314.9" y="137.8">1</text>
<text x="364.8" y="134.2">GPIO13</text>
<text x="364.8" y="136.7">GPIO15</text>
<text x="66.9" y="141.5">UMH3N</text>
<text x="167.8" y="143.2">1</text>
<text x="213.7" y="143">CONN-SIL4</text>
<text x="244.5" y="140.8">GPIO17</text>
<text x="271.1" y="141.1">U3RXD</text>
<text x="303.5" y="141.6">B</text>
<text x="303.5" y="139">A</text>
<text x="314.9" y="140.4">2</text>
<text x="364.8" y="139.3">GPIO16</text>
<text x="364.8" y="141.8">GPIO19</text>
<text x="113.1" y="147.3">330nH</text>
<text x="150.6" y="144.4">GPIO42</text>
<text x="171.3" y="148.3">CONN-SIL1</text>
<text x="245" y="149.2">GPIO18</text>
<text x="271.1" y="149.2">U3TXD</text>
<text x="318.4" y="145.5">CONN-SIL2</text>
<text x="364.8" y="144.4">GPIO20</text>
<text x="364.8" y="146.9">GPIO40</text>
<text x="364.8" y="149.4">GPIO41</text>
<text x="58.5" y="152.5">AMS1117</text>
<text x="128.4" y="153.2" transform="rotate(-90 128.4 153.2)">3V3_ESP</text>
<text x="171.7" y="151.9">SOS</text>
<text x="364.8" y="152">GPIO46</text>
<text x="364.8" y="154.5">GPIO48</text>
<text x="31.6" y="159.1">VCC</text>
<text x="55" y="157.9">3</text>
<text x="60" y="159.1">VI</text>
<text x="74.6" y="159.1">VO</text>
<text x="81.6" y="157.9">2</text>
<text x="110.3" y="159.1">+3V3</text>
<text x="189.8" y="161.1">VCC</text>
<text x="210.2" y="159.9">1</text>
<text x="227.3" y="159.4">U3RXD</text>
<text x="254.1" y="156.4">4,7K</text>
<text x="285.3" y="159.4">+3V3</text>
<text x="308.7" y="159.1">B</text>
<text x="319.9" y="161.8">4,7K</text>
<text x="35.6" y="168">47u</text>
<text x="67.4" y="164.6" transform="rotate(-90 67.4 164.6)">GND</text>
<text x="72.2" y="164.6" transform="rotate(-90 72.2 164.6)">VB</text>
<text x="104.9" y="165.2">100n</text>
<text x="117.1" y="168">10u</text>
<text x="135.4" y="167.5">100n</text>
<text x="147.3" y="167.5">100n</text>
<text x="159.3" y="167.5">100n</text>
<text x="187.7" y="166.2">GPIO9</text>
<text x="210.2" y="162.5">2</text>
<text x="210.2" y="165">3</text>
<text x="210.2" y="167.5">4</text>
<text x="333.3" y="164.7">GND</text>
<text x="51.6" y="170">100n</text>
<text x="66.2" y="169.6" transform="rotate(-90 66.2 169.6)">1</text>
<text x="71" y="169.6" transform="rotate(-90 71 169.6)">4</text>
<text x="88.4" y="169.2">47u</text>
<text x="187.7" y="168.7">GPIO8</text>
<text x="213.7" y="172.7">CONN-SIL4</text>
<text x="227.5" y="172.1">GPIO21</text>
<text x="249.1" y="168.3">1</text>
<text x="249.1" y="170.9">2</text>
<text x="249.1" y="173.4">3</text>
<text x="254.1" y="169.5">RO</text>
<text x="254.1" y="172.1">RE</text>
<text x="264.7" y="169.5">VCC</text>
<text x="267.8" y="172.1">B</text>
<text x="273.1" y="168.3">8</text>
<text x="273.1" y="170.9">7</text>
<text x="273.1" y="173.4">6</text>
<text x="303.2" y="173.4">1</text>
<text x="303.2" y="170.9">2</text>
<text x="308.2" y="172.1">2</text>
<text x="319.6" y="173.4">3</text>
<text x="168.4" y="179.9">U0TXD</text>
<text x="228" y="177.1">U3TXD</text>
<text x="249.1" y="175.9">4</text>
<text x="254.1" y="174.6">SHDN</text>
<text x="254.1" y="177.1">DI</text>
<text x="264.5" y="177.1">GND</text>
<text x="267.8" y="174.6">A</text>
<text x="273.1" y="175.9">5</text>
<text x="290.8" y="176.1">120R</text>
<text x="306.7" y="178.5">SM712</text>
<text x="308.2" y="174.6">1</text>
<text x="314.6" y="174.6">3</text>
<text x="168.8" y="184.4">100</text>
<text x="182.8" y="182.5">1</text>
<text x="182.8" y="185.1">2</text>
<text x="244.2" y="185.5">+3V3</text>
<text x="252.6" y="181.1">MAX13487EESA+T</text>
<text x="284.3" y="185.5">GND</text>
<text x="320.9" y="185.4">4,7K</text>
<text x="333.3" y="182.2">+3V3</text>
<text x="80.1" y="190.4">16</text>
<text x="150.5" y="187.5">U0RXD</text>
<text x="186.3" y="190.2">CONN-SIL2</text>
<text x="270.9" y="190">100n</text>
<text x="308.7" y="186.5">A</text>
<text x="67.9" y="193.9">VCC</text>
<text x="80.1" y="195.4">14</text>
<text x="80.1" y="192.9">15</text>
<text x="91.2" y="196.6">VCC</text>
<text x="63.5" y="201.8">GPIO10</text>
<text x="80.1" y="200.6">12</text>
<text x="80.1" y="198">13</text>
<text x="80.2" y="203.1">11</text>
<text x="91.5" y="199.2">GND</text>
<text x="91.5" y="201.4">LCD_CS</text>
<text x="121.8" y="203.8">3V3_ESP</text>
<text x="149.7" y="200.4">10K</text>
<text x="165.5" y="200.4">100n</text>
<text x="167.4" y="203.8">GPIO0</text>
<text x="63.6" y="209.4">GPIO11</text>
<text x="64.6" y="204.3">GPIO6</text>
<text x="64.6" y="206.8">GPIO5</text>
<text x="80.1" y="205.6">10</text>
<text x="81.2" y="208.2">9</text>
<text x="91.2" y="206.8">LCD_RS</text>
<text x="91.2" y="209.3">MOSI</text>
<text x="91.5" y="204.2">LCD_RST</text>
<text x="38.2" y="214.5">+3V3</text>
<text x="63.5" y="211.9">GPIO12</text>
<text x="81.2" y="215.8">6</text>
<text x="81.2" y="213.3">7</text>
<text x="81.2" y="210.7">8</text>
<text x="91.2" y="212.1">SCK</text>
<text x="91.2" y="214.7">LED</text>
<text x="53.2" y="216.9">100</text>
<text x="63.5" y="217">GPIO13</text>
<text x="64.6" y="219.5">GPIO9</text>
<text x="81.2" y="220.9">4</text>
<text x="81.2" y="218.3">5</text>
<text x="91.2" y="216.9">MISO</text>
<text x="91.2" y="219.5">STP_SCL</text>
<text x="142.7" y="217.8">1</text>
<text x="146.2" y="221.2">BUTTON</text>
<text x="156.5" y="217.8">2</text>
<text x="63.5" y="227.2">GPIO14</text>
<text x="63.5" y="222.1">GPIO47</text>
<text x="64.6" y="224.6">GPIO8</text>
<text x="81.2" y="226">2</text>
<text x="81.2" y="223.4">3</text>
<text x="91.2" y="224.6">STP_SDA</text>
<text x="91.2" y="227.1">STP_INT</text>
<text x="91.5" y="222">STP_RST</text>
<text x="151.5" y="225.1">10K</text>
<text x="64.6" y="229.7">GPIO1</text>
<text x="81.2" y="228.5">1</text>
<text x="91.2" y="229.6">SD_CS</text>
<text x="125.2" y="228.5">3V3_ESP</text>
<text x="173" y="228.5">CHIP_PU</text>
<text x="79.6" y="236.2">52892-1495</text>
<text x="351.8" y="253.3">05.05.2026</text>
<text x="364.5" y="253.3">13:26:58</text>
</g>
</svg>
